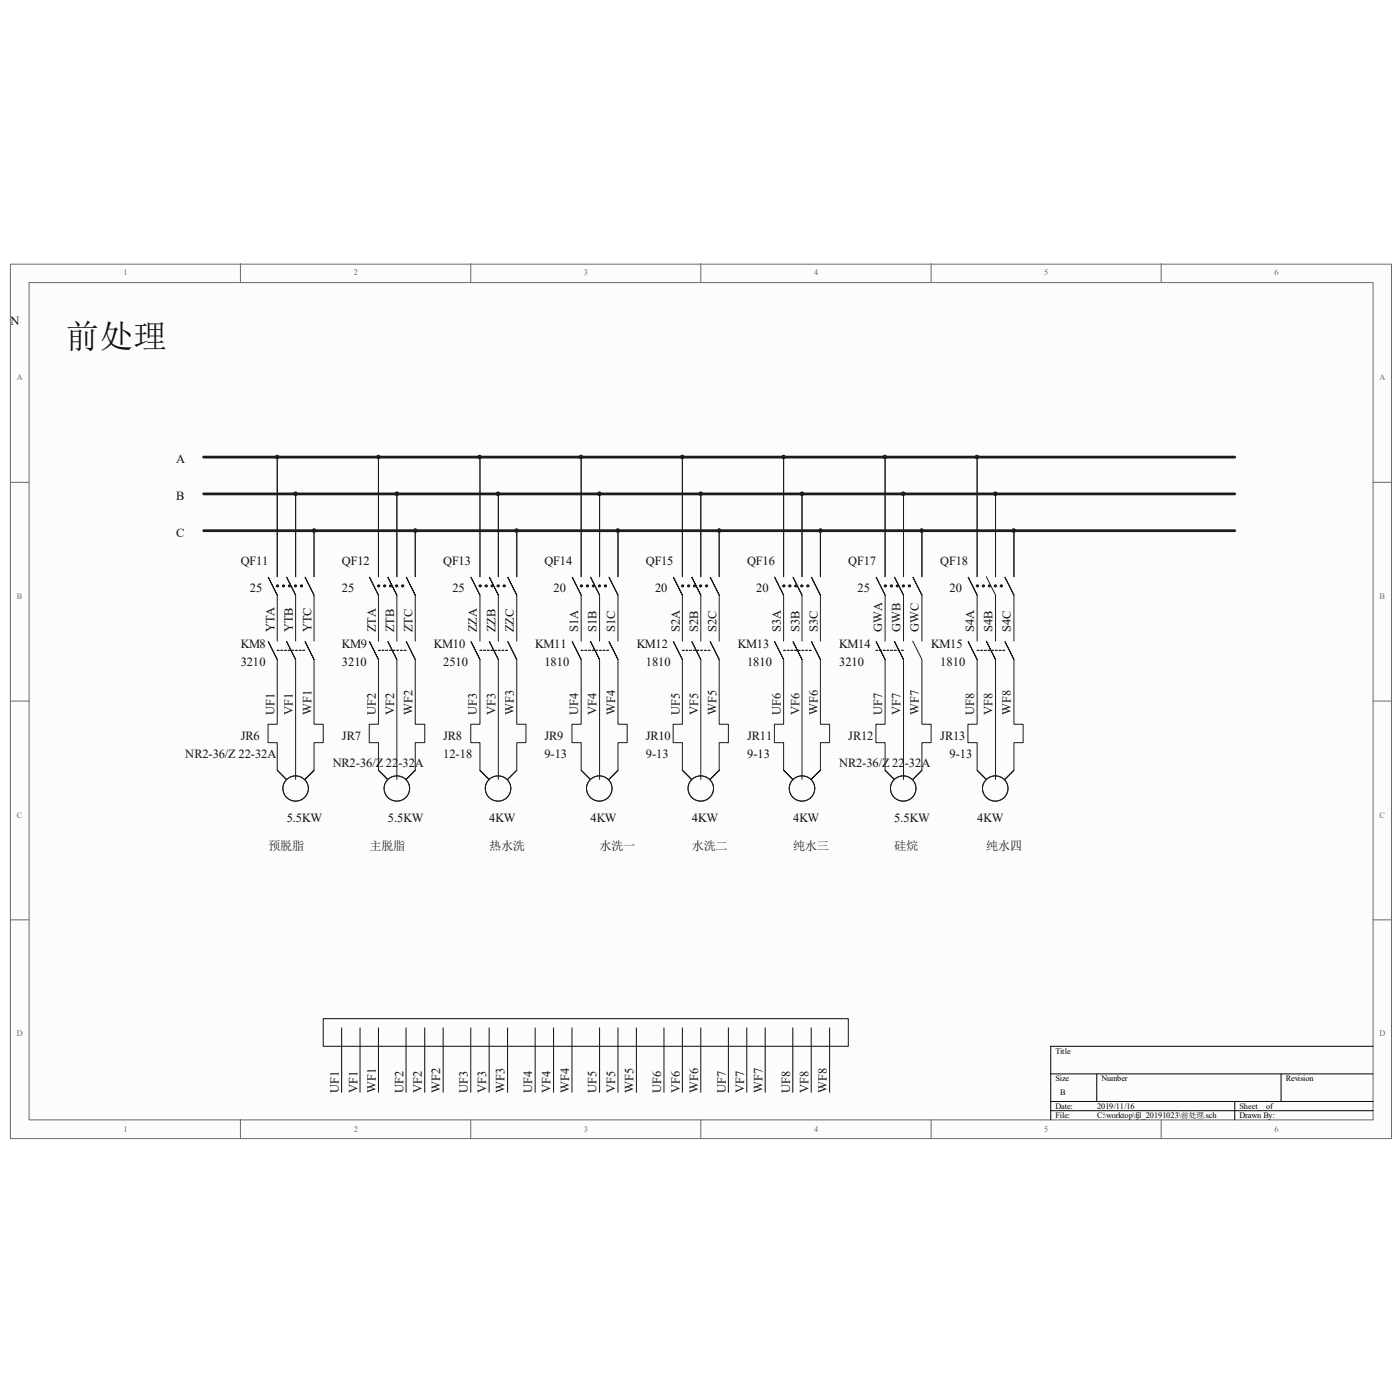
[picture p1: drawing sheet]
<svg xmlns="http://www.w3.org/2000/svg" width="100mm" height="100mm" viewBox="0 0 100 100" stroke-linecap="round" stroke-linejoin="round" font-family="sans-serif">
<path d="M.8 18.9h98.4v62.3h-98.4z" fill="#fcfcfc"/>
<path d="M.7 18.8h98.5v62.4h-98.5z" fill="none" stroke="#6a6a6a" stroke-width=".07"/>
<path d="M2.1 20.2h95.8v59.7h-95.8z" fill="#fcfcfc"/>
<g fill="none" stroke="#6a6a6a" stroke-width=".07">
<path d="M17.1 18.8v1.3M33.6 18.8v1.3M50 18.8v1.3M66.4 18.8v1.3M82.8 18.8v1.3M.7 34.4h1.4M2.1 20.2h95.8v59.7h-95.8zM97.9 34.4h1.3M.7 50h1.4M97.9 50h1.3M.7 65.6h1.4M17.1 79.9v1.3"/>
<path d="M33.6 79.9v1.3M50 79.9v1.3M66.4 79.9v1.3M82.8 79.9v1.3M97.9 65.6h1.3"/>
</g>
<path d="M74.9 76.6h23M74.9 78.5h23M74.9 79.2h23M78.2 76.6v1.9M88.1 78.5v1.4M91.4 76.6v1.9M97.9 74.6h-23v5.3" fill="none" stroke="#000" stroke-width=".07"/>
<g fill="none" stroke="#0e0e0e" stroke-width=".07">
<path d="M23.1 72.6h37.4v2h-37.4zM24.4 73.3v4.6M25.7 73.3v4.6M27 73.3v4.6M29 73.3v4.6M30.3 73.3v4.6M31.6 73.3v4.6M33.6 73.3v4.6M34.9 73.3v4.6M36.2 73.3v4.6M38.2 73.3v4.6M39.5 73.3v4.6"/>
<path d="M40.8 73.3v4.6M42.8 73.3v4.6M44.1 73.3v4.6M45.4 73.3v4.6M47.3 73.3v4.6M48.7 73.3v4.6M50 73.3v4.6M51.9 73.3v4.6M53.3 73.3v4.6M54.6 73.3v4.6M56.5 73.3v4.6M57.8 73.3v4.6"/>
<path d="M59.2 73.3v4.6"/>
</g>
<g fill="#262626" stroke="#262626" stroke-width=".07">
<path d="M19.7 32.5h.1v.2h-.1z" fill-rule="evenodd"/>
<path d="M21 35.1h.2v.2h-.2z" fill-rule="evenodd"/>
<path d="M28.2 35.1h.2v.2h-.2z" fill-rule="evenodd"/>
<path d="M35.4 35.1h.2v.2h-.2z" fill-rule="evenodd"/>
<path d="M36.8 37.8h.1v.1h-.1z" fill-rule="evenodd"/>
<path d="M41.3 32.5h.2v.2h-.2z" fill-rule="evenodd"/>
<path d="M42.7 35.1h.1v.2h-.1z" fill-rule="evenodd"/>
<path d="M44 37.8h.1v.1h-.1z" fill-rule="evenodd"/>
<path d="M48.6 32.5h.1v.2h-.1z" fill-rule="evenodd"/>
<path d="M49.9 35.1h.2v.2h-.2z" fill-rule="evenodd"/>
<path d="M51.2 37.8h.2v.1h-.2z" fill-rule="evenodd"/>
<path d="M57.1 35.1h.2v.2h-.2z" fill-rule="evenodd"/>
<path d="M64.3 35.1h.2v.2h-.2z" fill-rule="evenodd"/>
<path d="M69.6 32.5h.2v.2h-.2z" fill-rule="evenodd"/>
<path d="M70.9 35.1h.2v.2h-.2z" fill-rule="evenodd"/>
<path d="M72.2 37.8h.2v.1h-.2z" fill-rule="evenodd"/>
<path d="M19.7 32.5h.1v.2h-.1z" fill-rule="evenodd"/>
<path d="M21 35.1h.2v.2h-.2z" fill-rule="evenodd"/>
<path d="M28.2 35.1h.2v.2h-.2z" fill-rule="evenodd"/>
<path d="M35.4 35.1h.2v.2h-.2z" fill-rule="evenodd"/>
<path d="M36.8 37.8h.1v.1h-.1z" fill-rule="evenodd"/>
<path d="M41.3 32.5h.2v.2h-.2z" fill-rule="evenodd"/>
<path d="M42.7 35.1h.1v.2h-.1z" fill-rule="evenodd"/>
<path d="M44 37.8h.1v.1h-.1z" fill-rule="evenodd"/>
<path d="M48.6 32.5h.1v.2h-.1z" fill-rule="evenodd"/>
<path d="M49.9 35.1h.2v.2h-.2z" fill-rule="evenodd"/>
<path d="M51.2 37.8h.2v.1h-.2z" fill-rule="evenodd"/>
<path d="M57.1 35.1h.2v.2h-.2z" fill-rule="evenodd"/>
<path d="M64.3 35.1h.2v.2h-.2z" fill-rule="evenodd"/>
<path d="M69.6 32.5h.2v.2h-.2z" fill-rule="evenodd"/>
<path d="M70.9 35.1h.2v.2h-.2z" fill-rule="evenodd"/>
<path d="M72.2 37.8h.2v.1h-.2z" fill-rule="evenodd"/>
<circle cx="22.4" cy="37.8" r=".12"/>
<circle cx="27" cy="32.6" r=".12"/>
<circle cx="29.6" cy="37.8" r=".12"/>
<circle cx="34.2" cy="32.6" r=".12"/>
<circle cx="55.9" cy="32.6" r=".12"/>
<circle cx="58.5" cy="37.8" r=".12"/>
<circle cx="63.1" cy="32.6" r=".12"/>
<circle cx="65.7" cy="37.8" r=".12"/>
</g>
<path d="M19.8 41.8h1.9M27 41.8h2M34.2 41.8h2M41.4 41.8h2M48.7 41.8h1.9M55.9 41.8h1.9M63.1 41.8h2M69.7 41.8h1.9" fill="none" stroke="#1c1c1c" stroke-width=".2" stroke-dasharray="0 .4"/>
<g fill="none" stroke="#1c1c1c" stroke-width=".07">
<path d="M19.8 32.6v8.5M21.1 35.2v5.9M22.4 37.8v3.3M27 32.6v8.5M28.3 35.2v5.9M29.6 37.8v3.3M34.2 32.6v8.5M35.5 35.2v5.9M36.9 37.8v3.3M41.4 32.6v8.5M42.8 35.2v5.9M44.1 37.8v3.3"/>
<path d="M48.7 32.6v8.5M50 35.2v5.9M51.3 37.8v3.3M55.9 32.6v8.5M57.2 35.2v5.9M58.5 37.8v3.3M63.1 32.6v8.5M64.4 35.2v5.9M65.7 37.8v3.3M69.7 32.6v8.5M71 35.2v5.9M72.3 37.8v3.3"/>
<path d="M19.8 42.4l-.7-1.3 .7 1.3v3.3M19.8 46.4h1.9M19.8 47l-.7-1.3 .7 1.3v4.6h-.7v1.4h.7v1.9l.6 .7-.6-.7M21.1 42.4l-.7-1.3 .7 1.3v3.3M21.1 47l-.7-1.3 .7 1.3v8.6M22.4 42.4l-.7-1.3 .7 1.3v3.3M22.4 47l-.7-1.3 .7 1.3v4.6h.7v1.4h-.7v1.9l-.7 .7 .7-.7M27 46.4h2M27 42.4l-.7-1.3 .7 1.3v3.3M27 47l-.7-1.3 .7 1.3v4.6h-.7v1.4h.7v1.9l.6 .7-.6-.7M28.3 42.4l-.7-1.3 .7 1.3v3.3M28.3 47l-.7-1.3 .7 1.3v8.6"/>
<path d="M29.6 42.4l-.6-1.3 .6 1.3v3.3M29.6 47l-.6-1.3 .6 1.3v4.6h.7v1.4h-.7v1.9l-.6 .7 .6-.7M34.2 46.4h2M34.2 42.4l-.6-1.3 .6 1.3v3.3M34.2 47l-.6-1.3 .6 1.3v4.6h-.6v1.4h.6v1.9l.7 .7-.7-.7M35.5 42.4l-.6-1.3 .6 1.3v3.3M35.5 47l-.6-1.3 .6 1.3v8.6M36.9 42.4l-.7-1.3 .7 1.3v3.3M36.9 47l-.7-1.3 .7 1.3v4.6h.6v1.4h-.6v1.9l-.7 .7 .7-.7M41.4 46.4h2M41.4 42.4l-.6-1.3 .6 1.3v3.3M41.4 47l-.6-1.3 .6 1.3v4.6h-.6v1.4h.6v1.9l.7 .7-.7-.7"/>
<path d="M42.8 42.4l-.7-1.3 .7 1.3v3.3M42.8 47l-.7-1.3 .7 1.3v8.6M44.1 42.4l-.7-1.3 .7 1.3v3.3M44.1 47l-.7-1.3 .7 1.3v4.6h.6v1.4h-.6v1.9l-.7 .7 .7-.7M48.7 42.4l-.7-1.3 .7 1.3v3.3M48.7 47l-.7-1.3 .7 1.3v4.6h-.7v1.4h.7v1.9l.6 .7-.6-.7M48.7 46.4h1.9M50 42.4l-.7-1.3 .7 1.3v3.3M50 47l-.7-1.3 .7 1.3v8.6M51.3 42.4l-.7-1.3 .7 1.3v3.3M51.3 47l-.7-1.3 .7 1.3v4.6h.6v1.4h-.6v1.9l-.7 .7 .7-.7M55.9 46.4h1.9"/>
<path d="M55.9 42.4l-.7-1.3 .7 1.3v3.3M55.9 47l-.7-1.3 .7 1.3v4.6h-.7v1.4h.7v1.9l.6 .7-.6-.7M57.2 42.4l-.7-1.3 .7 1.3v3.3M57.2 47l-.7-1.3 .7 1.3v8.6M58.5 42.4l-.7-1.3 .7 1.3v3.3M58.5 47l-.7-1.3 .7 1.3v4.6h.7v1.4h-.7v1.9l-.7 .7 .7-.7M62.5 46.4h1.9M63.1 42.4l-.6-1.3 .6 1.3v3.3M63.1 47l-.6-1.3 .6 1.3v4.6h-.6v1.4h.6v1.9l.7 .7-.7-.7M64.4 42.4l-.6-1.3 .6 1.3v3.3M64.4 47l-.6-1.3 .6 1.3v8.6M65.1 45.7l.6 1.3v4.6h.7v1.4h-.7v1.9l-.6 .7 .6-.7"/>
<path d="M65.7 42.4l-.6-1.3 .6 1.3v3.3M69.7 46.4h1.9M69.7 42.4l-.7-1.3 .7 1.3v3.3M69.7 47l-.7-1.3 .7 1.3v4.6h-.7v1.4h.7v1.9l.6 .7-.6-.7M70.3 41.1l.7 1.3v3.3M71 47l-.7-1.3 .7 1.3v8.6M72.3 42.4l-.7-1.3 .7 1.3v3.3M72.3 47l-.7-1.3 .7 1.3v4.6h.7v1.4h-.7v1.9l-.7 .7 .7-.7"/>
<circle cx="21.1" cy="56.2" r=".91"/>
<circle cx="28.3" cy="56.2" r=".91"/>
<circle cx="35.5" cy="56.2" r=".91"/>
<circle cx="42.7" cy="56.2" r=".9"/>
<circle cx="50" cy="56.2" r=".91"/>
<circle cx="57.2" cy="56.2" r=".91"/>
<circle cx="64.4" cy="56.2" r=".91"/>
<circle cx="71" cy="56.2" r=".9"/>
</g>
<path d="M14.5 35.2h73.6M14.5 32.6h73.6M14.5 37.8h73.6" fill="none" stroke="#1c1c1c" stroke-width=".2"/>
<text font-size="2.4" fill="#0e0e0e" x="4.7" y="24.8">前处理</text>
<g font-size=".9" fill="#0e0e0e">
<text x=".7" y="23.2">N</text>
<text x="12.6" y="33">A</text>
<text x="12.6" y="35.7">B</text>
<text x="12.6" y="38.3">C</text>
<text x="17.2" y="40.3">QF11</text>
<text x="24.4" y="40.3">QF12</text>
<text x="31.6" y="40.3">QF13</text>
<text x="38.8" y="40.3">QF14</text>
<text x="46.1" y="40.3">QF15</text>
<text x="53.3" y="40.3">QF16</text>
<text x="60.5" y="40.3">QF17</text>
<text x="67.1" y="40.3">QF18</text>
<text x="17.2" y="46.2">KM8</text>
<text x="17.2" y="47.5">3210</text>
<text x="17.8" y="42.2">25</text>
<text x="19.6" y="45.1" transform="rotate(-90 19.6 45.1)">YTA</text>
<text x="20.9" y="45.1" transform="rotate(-90 20.9 45.1)">YTB</text>
<text x="22.2" y="45.1" transform="rotate(-90 22.2 45.1)">YTC</text>
<text x="24.4" y="42.2">25</text>
<text x="24.4" y="46.2">KM9</text>
<text x="24.4" y="47.5">3210</text>
<text x="26.8" y="45.1" transform="rotate(-90 26.8 45.1)">ZTA</text>
<text x="28.1" y="45.1" transform="rotate(-90 28.1 45.1)">ZTB</text>
<text x="29.4" y="45.1" transform="rotate(-90 29.4 45.1)">ZTC</text>
<text x="30.9" y="46.2">KM10</text>
<text x="31.6" y="47.5">2510</text>
<text x="32.3" y="42.2">25</text>
<text x="34" y="45.1" transform="rotate(-90 34 45.1)">ZZA</text>
<text x="35.3" y="45.1" transform="rotate(-90 35.3 45.1)">ZZB</text>
<text x="36.6" y="45.1" transform="rotate(-90 36.6 45.1)">ZZC</text>
<text x="38.2" y="46.2">KM11</text>
<text x="38.8" y="47.5">1810</text>
<text x="39.5" y="42.2">20</text>
<text x="41.2" y="45.1" transform="rotate(-90 41.2 45.1)">S1A</text>
<text x="42.5" y="45.1" transform="rotate(-90 42.5 45.1)">S1B</text>
<text x="43.9" y="45.1" transform="rotate(-90 43.9 45.1)">S1C</text>
<text x="45.4" y="46.2">KM12</text>
<text x="46.1" y="47.5">1810</text>
<text x="46.7" y="42.2">20</text>
<text x="48.5" y="45.1" transform="rotate(-90 48.5 45.1)">S2A</text>
<text x="49.8" y="45.1" transform="rotate(-90 49.8 45.1)">S2B</text>
<text x="51.1" y="45.1" transform="rotate(-90 51.1 45.1)">S2C</text>
<text x="52.6" y="46.2">KM13</text>
<text x="53.3" y="47.5">1810</text>
<text x="53.9" y="42.2">20</text>
<text x="55.7" y="45.1" transform="rotate(-90 55.7 45.1)">S3A</text>
<text x="57" y="45.1" transform="rotate(-90 57 45.1)">S3B</text>
<text x="58.3" y="45.1" transform="rotate(-90 58.3 45.1)">S3C</text>
<text x="59.8" y="46.2">KM14</text>
<text x="59.8" y="47.5">3210</text>
<text x="61.2" y="42.2">25</text>
<text x="62.9" y="45.1" transform="rotate(-90 62.9 45.1)">GWA</text>
<text x="64.2" y="45.1" transform="rotate(-90 64.2 45.1)">GWB</text>
<text x="65.5" y="45.1" transform="rotate(-90 65.5 45.1)">GWC</text>
<text x="66.4" y="46.2">KM15</text>
<text x="67.1" y="47.5">1810</text>
<text x="67.7" y="42.2">20</text>
<text x="69.5" y="45.1" transform="rotate(-90 69.5 45.1)">S4A</text>
<text x="70.8" y="45.1" transform="rotate(-90 70.8 45.1)">S4B</text>
<text x="72.1" y="45.1" transform="rotate(-90 72.1 45.1)">S4C</text>
<text x="17.2" y="52.7">JR6</text>
<text x="19.6" y="51" transform="rotate(-90 19.6 51)">UF1</text>
<text x="20.9" y="51" transform="rotate(-90 20.9 51)">VF1</text>
<text x="22.2" y="51" transform="rotate(-90 22.2 51)">WF1</text>
<text x="24.4" y="52.7">JR7</text>
<text x="26.8" y="51" transform="rotate(-90 26.8 51)">UF2</text>
<text x="28.1" y="51" transform="rotate(-90 28.1 51)">VF2</text>
<text x="29.4" y="51" transform="rotate(-90 29.4 51)">WF2</text>
<text x="31.6" y="52.7">JR8</text>
<text x="34" y="51" transform="rotate(-90 34 51)">UF3</text>
<text x="35.3" y="51" transform="rotate(-90 35.3 51)">VF3</text>
<text x="36.6" y="51" transform="rotate(-90 36.6 51)">WF3</text>
<text x="38.8" y="52.7">JR9</text>
<text x="41.2" y="51" transform="rotate(-90 41.2 51)">UF4</text>
<text x="42.5" y="51" transform="rotate(-90 42.5 51)">VF4</text>
<text x="43.9" y="51" transform="rotate(-90 43.9 51)">WF4</text>
<text x="46.1" y="52.7">JR10</text>
<text x="48.5" y="51" transform="rotate(-90 48.5 51)">UF5</text>
<text x="49.8" y="51" transform="rotate(-90 49.8 51)">VF5</text>
<text x="51.1" y="51" transform="rotate(-90 51.1 51)">WF5</text>
<text x="53.3" y="52.7">JR11</text>
<text x="55.7" y="51" transform="rotate(-90 55.7 51)">UF6</text>
<text x="57" y="51" transform="rotate(-90 57 51)">VF6</text>
<text x="58.3" y="51" transform="rotate(-90 58.3 51)">WF6</text>
<text x="60.5" y="52.7">JR12</text>
<text x="62.9" y="51" transform="rotate(-90 62.9 51)">UF7</text>
<text x="64.2" y="51" transform="rotate(-90 64.2 51)">VF7</text>
<text x="65.5" y="51" transform="rotate(-90 65.5 51)">WF7</text>
<text x="67.1" y="52.7">JR13</text>
<text x="69.5" y="51" transform="rotate(-90 69.5 51)">UF8</text>
<text x="70.8" y="51" transform="rotate(-90 70.8 51)">VF8</text>
<text x="72.1" y="51" transform="rotate(-90 72.1 51)">WF8</text>
<text x="13.2" y="54.1">NR2-36/Z 22-32A</text>
<text x="20.4" y="58.7">5.5KW</text>
<text x="23.7" y="54.7">NR2-36/Z 22-32A</text>
<text x="27.7" y="58.7">5.5KW</text>
<text x="31.6" y="54.1">12-18</text>
<text x="34.9" y="58.7">4KW</text>
<text x="38.8" y="54.1">9-13</text>
<text x="42.1" y="58.7">4KW</text>
<text x="46.1" y="54.1">9-13</text>
<text x="49.3" y="58.7">4KW</text>
<text x="53.3" y="54.1">9-13</text>
<text x="56.6" y="58.7">4KW</text>
<text x="59.8" y="54.7">NR2-36/Z 22-32A</text>
<text x="63.8" y="58.7">5.5KW</text>
<text x="67.7" y="54.1">9-13</text>
<text x="69.7" y="58.7">4KW</text>
<text x="19.1" y="60.6">预脱脂</text>
<text x="26.4" y="60.6">主脱脂</text>
<text x="34.9" y="60.6">热水洗</text>
<text x="42.8" y="60.6">水洗一</text>
<text x="49.3" y="60.6">水洗二</text>
<text x="56.6" y="60.6">纯水三</text>
<text x="63.8" y="60.6">硅烷</text>
<text x="70.3" y="60.6">纯水四</text>
<text x="24.2" y="77.9" transform="rotate(-90 24.2 77.9)">UF1</text>
<text x="25.5" y="77.9" transform="rotate(-90 25.5 77.9)">VF1</text>
<text x="26.8" y="77.9" transform="rotate(-90 26.8 77.9)">WF1</text>
<text x="28.8" y="77.9" transform="rotate(-90 28.8 77.9)">UF2</text>
<text x="30.1" y="77.9" transform="rotate(-90 30.1 77.9)">VF2</text>
<text x="31.4" y="77.9" transform="rotate(-90 31.4 77.9)">WF2</text>
<text x="33.4" y="77.9" transform="rotate(-90 33.4 77.9)">UF3</text>
<text x="34.7" y="77.9" transform="rotate(-90 34.7 77.9)">VF3</text>
<text x="36" y="77.9" transform="rotate(-90 36 77.9)">WF3</text>
<text x="38" y="77.9" transform="rotate(-90 38 77.9)">UF4</text>
<text x="39.3" y="77.9" transform="rotate(-90 39.3 77.9)">VF4</text>
<text x="40.6" y="77.9" transform="rotate(-90 40.6 77.9)">WF4</text>
<text x="42.5" y="77.9" transform="rotate(-90 42.5 77.9)">UF5</text>
<text x="43.9" y="77.9" transform="rotate(-90 43.9 77.9)">VF5</text>
<text x="45.2" y="77.9" transform="rotate(-90 45.2 77.9)">WF5</text>
<text x="47.2" y="77.9" transform="rotate(-90 47.2 77.9)">UF6</text>
<text x="48.5" y="77.9" transform="rotate(-90 48.5 77.9)">VF6</text>
<text x="49.8" y="77.9" transform="rotate(-90 49.8 77.9)">WF6</text>
<text x="51.8" y="77.9" transform="rotate(-90 51.8 77.9)">UF7</text>
<text x="53.1" y="77.9" transform="rotate(-90 53.1 77.9)">VF7</text>
<text x="54.4" y="77.9" transform="rotate(-90 54.4 77.9)">WF7</text>
<text x="56.3" y="77.9" transform="rotate(-90 56.3 77.9)">UF8</text>
<text x="57.7" y="77.9" transform="rotate(-90 57.7 77.9)">VF8</text>
<text x="59" y="77.9" transform="rotate(-90 59 77.9)">WF8</text>
</g>
<g font-size=".6" fill="#696969">
<text x="8.8" y="19.6">1</text>
<text x="25.2" y="19.6">2</text>
<text x="41.6" y="19.6">3</text>
<text x="58.1" y="19.6">4</text>
<text x="74.5" y="19.6">5</text>
<text x="90.9" y="19.6">6</text>
<text x="1.2" y="27.1">A</text>
<text x="98.4" y="27.1">A</text>
<text x="1.2" y="42.7">B</text>
<text x="98.4" y="42.7">B</text>
<text x="1.2" y="58.3">C</text>
<text x="98.4" y="58.3">C</text>
<text x="1.2" y="73.9">D</text>
<text x="98.4" y="73.9">D</text>
<text x="8.8" y="80.7">1</text>
<text x="25.2" y="80.7">2</text>
<text x="41.6" y="80.7">3</text>
<text x="58.1" y="80.7">4</text>
<text x="74.5" y="80.7">5</text>
<text x="90.9" y="80.7">6</text>
</g>
<g font-size=".6">
<text x="75.3" y="75.1">Title</text>
<text x="75.3" y="77.1">Size</text>
<text x="78.5" y="77.1">Number</text>
<text x="91.7" y="77.1">Revision</text>
<text x="75.3" y="79.1">Date:</text>
<text x="75.3" y="79.7">File:</text>
<text x="75.6" y="78.1">B</text>
<text x="78.2" y="79.1">2019/11/16</text>
<text x="78.2" y="79.7">C:\worktop\fjl_20191023\前处理.sch</text>
<text x="88.4" y="79.7">Drawn By:</text>
<text x="88.4" y="79.1">Sheet</text>
<text x="90.3" y="79.1">of</text>
</g>
</svg>
